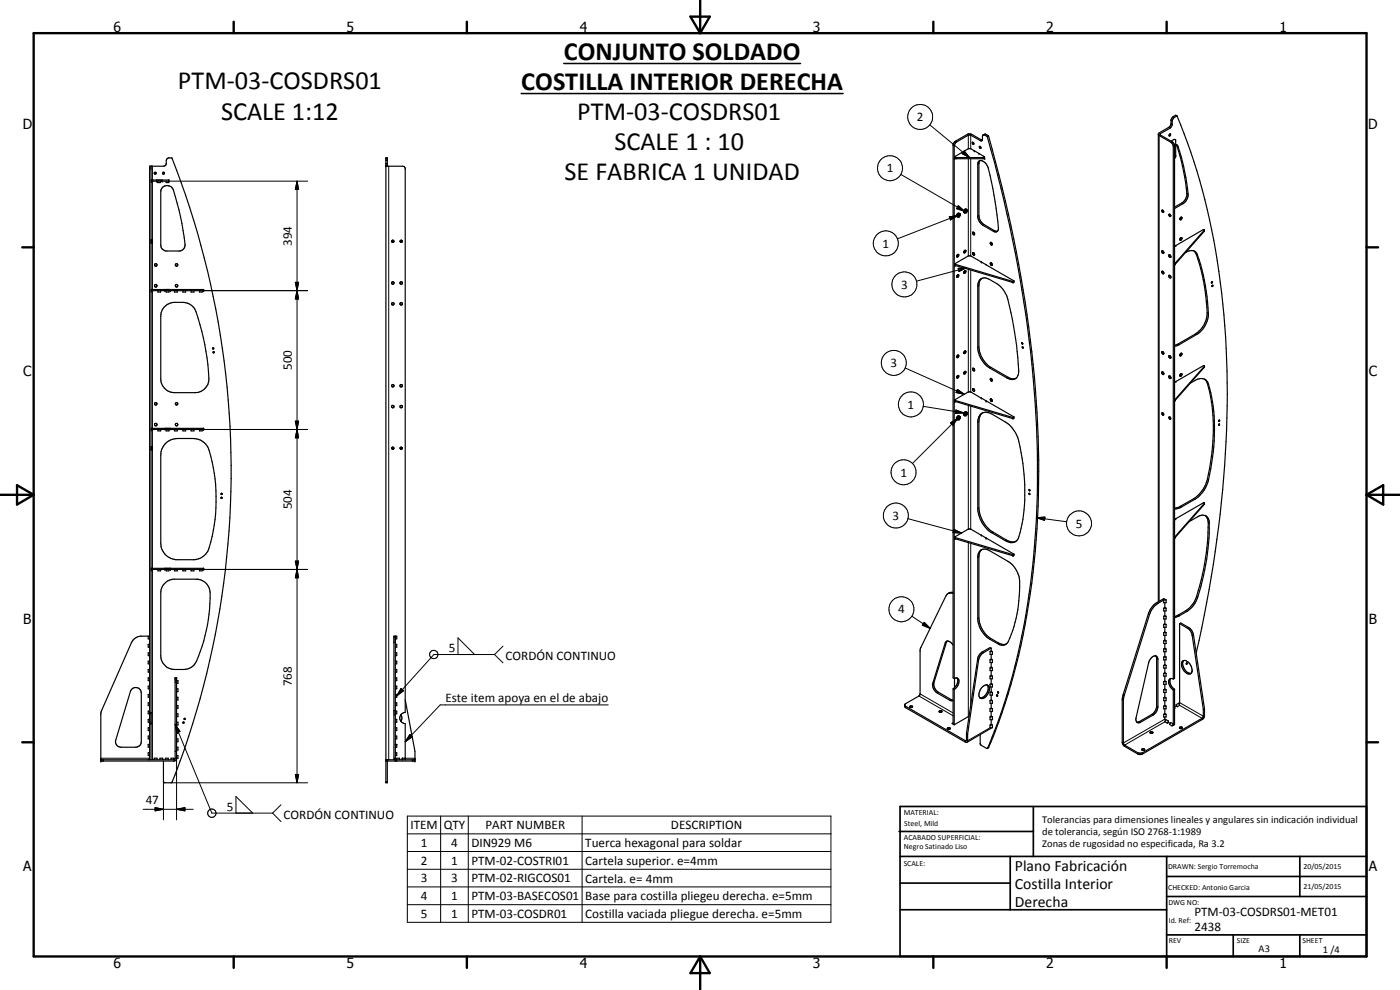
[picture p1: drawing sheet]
<svg xmlns="http://www.w3.org/2000/svg" width="420mm" height="297mm" viewBox="0 0 420 297" stroke-linecap="round" stroke-linejoin="round" font-family="sans-serif">
<g fill="none" stroke="#000" stroke-width=".35">
<path d="M352.8 34.6l-1 .6-.4 .8a2.26 2.26 0 0 1-.3 2l-3.5 2.2v140.4M352.8 34.6h.1M352.9 34.6l.3 .2M353.1 34.8l-.8 .5-.4 .5-.2 1.8-.3 .6-3.3 2.1 3.8 2.4 .6 1v159.8l-.4 .3M353.2 34.8h-.1M353.2 34.8h.1M353.3 34.8a202.5 202.5 0 0 1 14.7 69.7 342.1 342.1 0 0 1-9 91.5M45.3 49.9v178.1M45.3 54h5.4v.4h-5.4M45.8 54.4l-.5 .4M46.3 51.8a.31 .31 0 0 1 .5-.1 .31 .31 0 0 1 0 .5 .31 .31 0 0 1-.5-.1zM47.3 54.4v.4h.9v-.4"/>
<path d="M48.7 56.3a1.98 1.98 0 0 1 3.3 .6 72.9 72.9 0 0 1 3.5 17l-.6 1-.9 .4h-4.3a1.85 1.85 0 0 1-1.5-1.8v-16zM48.8 51.8l.5-.1v.4l-.4 .1zM49.9 54.4v.4h.8v-.4M115.8 49.9h5l.4 .1 .4 .5v163.3l-.5 .1-.8 .5M116.2 49.9v-2.5h-.4v187.5h.4v-6.6M286.6 47.1l.2 .2h8.3l.2-.2M286.6 47.3l-.2 .1 .4 .2M286.8 47.6l-.4 .2M291.8 42.8l.4 .1v.4l-.3-.1zM292.4 45.2v.1M292.4 45.2l2.9 1.7v.6M292.4 45.3l-1-.6h-.9l-3.9 2.2v.6"/>
<path d="M293.8 46.1h.1M293.9 44h.3l.1 .5-.2-.1zM294.1 48.2l-.7 .8v16.2a3.6 3.6 0 0 0 1.6 2.4l3.4 1.9 .6 .1 .3-.2M294.1 48.2a2.78 2.78 0 0 1 2.5 2.3 107.4 107.4 0 0 1 3 18.3l-.3 .6M294.1 48.2l-.3 .9v15.6a3.3 3.3 0 0 0 1.5 2.7l3.1 1.8 1 .2M294.8 42.1l-3.3-1.8-.9-.1-3.9 2.2-.7 1v160l.4 .2M294.8 42.1l-.5 .1-3.4-1.7-3.8 2.1-.6 .6-.1 .6v159.8M295.1 40.5l.7-.2 .8 .4a378.4 378.4 0 0 1 15.1 97.3 222.5 222.5 0 0 1-11.9 78.6l-3.1 7.7-.4 .3M295.2 47.5l-8.4 .1M295.3 47.5h-.1M295.3 47.5h.1M295.3 47.3l.2 .1"/>
<path d="M295.5 47.4v.4l-.3-.2M295.5 47.4l-.2 .1M296.3 41l-.9-.5h-.4l-.2 1.6M296.3 41.1a372.4 372.4 0 0 1 15.1 104 215.7 215.7 0 0 1-12 71.7l-3.1 7.7M296.3 41v.1M296.6 40.8h.1M347.6 40.3l.3 .4 3.7 2.1 .5 1v160M351.2 40.2h.1M351.4 42.3l1-.5 .4 .2v5.1l-.2 .1M352.8 47.1l-.3 .5M352.8 43.4l.4 .1a50.2 50.2 0 0 1 3.4 15.3l-.3 .9-.8 1-3 1.9M352.8 46.7l-.3 .2"/>
<path d="M353 43.4a55.7 55.7 0 0 1 3.1 15.5l-.3 .9-.7 .8-2.6 1.5M45.3 72.1l.5-.2v1h-.5M45.3 72.3v.6M45.3 72.1h.5M45.8 72.7h-.5M52.9 79.1l.4 .2a.38 .38 0 0 1-.3 .6 .38 .38 0 0 1-.3-.6zM117.7 72.3l.3-.1 .1 .3h-.4zM118.1 72.5l-.1 .1M120.3 72.2l.3 .3h-.4zM286.5 79.5h.1M286.5 79.6l17.5 5.2M286.5 79.3l17.5 5.2 .3-.2"/>
<path d="M287.1 64.6h.1M287.1 64.4v.6l.3 .2M287.1 64.4l.3 .2M287.2 76.5l.5-.1v.4l-.4 .3-.2-.1zM287.4 76.4l-.3 .4M287.4 64.6v.6M287.5 64l-.4 .4M287.5 64h.3M287.5 64l.3 .1M287.7 64.6l.3-.1-.2 .4zM287.7 64h.1M287.8 64l.4 .2"/>
<path d="M287.8 64.1l.4 .1M287.8 64.1l-.4 .5M288.2 64.2v.5l-.4 .5h-.4M289.2 63.2v.6l.3 .1M289.2 63.2l.3 .2M289.3 75.6l.2-.5h.3l-.1 .7-.4 .1M289.3 75.6v.2M289.3 75.8v.1M289.5 63.4v.5M289.5 75.1l-.2 .5M289.6 62.7l.7 .3M289.6 62.7l-.4 .5"/>
<path d="M289.6 62.7l.3 .2M289.8 63.3h.3l-.2 .4zM289.9 62.9l.4 .1M289.9 62.9l-.4 .5M290.3 63v.5l-.4 .5-.4-.1M291.9 75.9a.48 .48 0 0 1 .5 .1 .48 .48 0 0 1 0 .6l-.4-.2zM291.9 69.7h.4l.1 .7a.53 .53 0 0 1-.5-.7zM292.2 69.7l.3 .5M292.2 75.9l.3 .4M294.5 78.6l9.7 5.6v.5l-.2 .1M294.5 78.6h.1M294.5 78.6l-3.3-1.8h-.5l-4.1 2.3-.1 .8 .3-.2"/>
<path d="M297.2 72.8a.4 .4 0 0 1 .5 .2 .4 .4 0 0 1-.2 .5zM297.3 78.9h.2l.3 .6a.43 .43 0 0 1-.6-.1 .43 .43 0 0 1 .1-.5zM297.5 78.9l.3 .5M297.5 72.8l.3 .5M349 75.3l.3 .5M349 63.1h-.3v.3l.4 .4 .1-.3M349 63.1l.2 .4M349.2 75.7h.1M350.8 64.3l.5 .3v.4l-.4-.2zM351.1 76.5h-.3a.5 .5 0 0 0 0 .5 .5 .5 0 0 0 .6 .2v-.2M351.1 76.5l.3 .5M351.2 64.3l.1 .3"/>
<path d="M352.8 79.2l-.3 .5M352.8 73.7h.1M352.8 73.7l8.3-4.8h.4v.4l-9 10.1M352.9 73.7l-.4 .2M354.2 65.3l.4-.1 .1 .2-.3 .6-.3-.2zM354.2 71.5l.5-.2v.2l-.5 .6zM354.4 65.2l-.3 .5M354.4 71.3l-.3 .5M355.8 75.8a2.17 2.17 0 0 1 3.6 .7 55.7 55.7 0 0 1 3.1 18.9 7.6 7.6 0 0 1-3.4 5l-5.2 3-1.4 .5M358.3 75.3l.3 .2a50.1 50.1 0 0 1 3.6 19.7 8.1 8.1 0 0 1-3.4 5l-6.3 3.4M361.5 69l-9 10.1M45.3 86.9h15.8v.3h-15.8"/>
<path d="M45.8 87.2l-.5 .4M47.4 87.2v.4h.8v-.4M49.3 92.1l.7-.6 1.4-.7 3.5-.1a4.2 4.2 0 0 1 3.9 2.9 65.4 65.4 0 0 1 3.8 20.8 4.1 4.1 0 0 1-4.1 3.4h-6.1a4.2 4.2 0 0 1-4.2-4.1v-18.8l.3-1.5zM49.9 87.2v.4h.8v-.4M52.4 87.2v.4h.8v-.4M54.9 87.2v.4h.8v-.4M57.4 87.2v.4h.8v-.4M59.9 87.2v.4h.8v-.4M287.1 83l.3-.5h.3v.3l-.5 .4M287.1 83l.1 .2M287.2 83.2h.1M287.4 82.5l-.3 .5"/>
<path d="M289.5 81.3l-.2 .4M289.5 81.2h.3a.53 .53 0 0 1 0 .5 .53 .53 0 0 1-.5 .3v-.3zM294.1 83.9l.8-.5a2.33 2.33 0 0 1 2.1 .5l2.1 1.2a7.7 7.7 0 0 1 3.4 4.7 87.3 87.3 0 0 1 3.1 22.6 2.07 2.07 0 0 1-3.4 1l-5.2-3a8 8 0 0 1-3.6-5.7v-19.2zM294.7 83.5l-.6 .7-.3 1.5v18.4a7.9 7.9 0 0 0 3.5 6.1l5.6 3.2 1 .3 1-.2M303.7 84.7l.3 .1M348.7 81.4h.2a.45 .45 0 0 1 .3 .3 .45 .45 0 0 1-.1 .5l-.4-.4zM349 81.4l.3 .5M350.8 82.6l.5 .2 .1 .4a.42 .42 0 0 1-.6 0 .42 .42 0 0 1 0-.6zM351.1 82.7l.3 .4M363.7 84.9l-.1 .1M363.8 84.5v.3l-.3 .1zM363.8 85.7l.2-.1-.2 .4z"/>
<path d="M63.8 104.4h.2l.2 .2h-.4zM64 105.6l.3-.1v.3l-.3 .1zM287.1 107.1l.3-.5h.3l-.1 .5-.4 .2M287.1 107.1l.1 .2M287.2 107.3h.1M287.2 113.4v.1M287.2 112.9l.5-.2v.4l-.4 .4-.2-.2zM287.4 106.6l-.3 .5M287.4 112.7l-.3 .5M289.5 111.5l-.2 .5M289.5 105.4l-.2 .4M289.5 111.5l.2-.1a.38 .38 0 0 1 .1 .6 .38 .38 0 0 1-.5 .1v-.2"/>
<path d="M289.5 105.3l.3 .1v.3l-.3 .4-.2-.3M289.5 111.5l-.2 .4M289.5 105.3l-.2 .5M291.9 116.6l.4 .2 .1 .6-.4-.2zM292.2 110.5l.3 .5M292.2 116.7l.3 .4M292.3 110.5h-.4v.5l.4 .3 .2-.3M292.3 110.5l.2 .5M294.5 119.4v.1M297.3 113.6a.42 .42 0 0 1 .4 .2 .42 .42 0 0 1-.2 .5l-.2-.3zM297.5 119.7l.3 .5M297.5 113.6l.3 .5"/>
<path d="M306.7 102.8l.2 .5zM306.8 104.1l.2 .1v.2zM348.7 111.6l.1-.1a.53 .53 0 0 1 .4 .9l-.5-.4zM348.8 105.5l.4 .3v.4a.48 .48 0 0 1-.5-.2 .48 .48 0 0 1 .1-.5zM349 111.6l.3 .5M349 105.5l.3 .5M350.8 106.7a.51 .51 0 0 0 .6 .7v-.2M350.8 112.9a.38 .38 0 0 0 0 .5 .38 .38 0 0 0 .6-.1M350.8 106.7h.1M350.8 106.7h.3M350.8 112.8v.1M350.8 112.8h.3"/>
<path d="M351.1 106.7l.3 .5M351.1 112.8l.3 .5M351.1 112.9l.3 .4M352.8 114.5h.1M352.8 114.5l8.3-4.8h.4v.5l-9 10.1M352.9 114.5l-.4 .2M354.2 106.2l.4-.2 .1 .2-.5 .6zM354.2 112.3l.3-.2a.41 .41 0 0 1 .2 .5 .41 .41 0 0 1-.6 .2zM354.4 112.1l-.3 .5M354.4 106l-.3 .5M357.3 114.9l1.3-.7a2.45 2.45 0 0 1 4.1 1.1 57 57 0 0 1-.5 30.2 9 9 0 0 1-3.6 4.3l-4.4 2.5-1.7 .4M361.3 109.7h.1"/>
<path d="M361.5 113.7l.4 .5a42.6 42.6 0 0 1 2.1 18 46.9 46.9 0 0 1-2.4 13.6 9.8 9.8 0 0 1-3.3 3.8l-4.4 2.5-1.4 .4M361.5 109.9l-9 10M45.3 134.2l.5-.2v1h-.5M45.3 128.5h15.8v.4h-15.8M45.3 134.4l.1 .6M45.3 134.8h.1M45.3 134.2h.5M45.4 134.7h.4M45.8 128.9l-.5 .4M47.4 128.9v.4h.8v-.4M49.5 128.9h.1M49.5 133.2a5 5 0 0 1 3.7-1.6h4.8a5 5 0 0 1 4.8 3.6 51.3 51.3 0 0 1-.4 30.2 5.3 5.3 0 0 1-3.9 2.5h-5.8a5 5 0 0 1-4.5-5v-26.3l.3-1.6z"/>
<path d="M49.9 128.9v.4h.8v-.4M51.2 128.9h.1M52.4 128.9v.4h.8v-.4M54.9 128.9v.4h.8v-.4M57.4 128.9v.4h.8v-.4M59.9 128.9v.4h.8v-.4M117.7 134.4l.3-.1v.4zM120.1 134.3l.2-.1a.34 .34 0 0 1 .4 .3 .34 .34 0 0 1-.4 .3 .34 .34 0 0 1-.2-.5zM120.3 134.3l.3 .1-.1 .3-.3-.2zM286.5 120.3v.1M286.5 120.4l17.5 5.2M286.5 120.1l17.5 5.2 .3-.2"/>
<path d="M286.8 120.5l-.3 .2 .1-.8 3.9-2.3h.9l12.8 7.5 .1 .4-.3 .1M287.1 125.4h.1M287.1 125.3v.5l.3 .2M287.1 125.3l.3 .2M287.4 125.5v.5M287.5 124.8h.2M287.5 124.8l-.4 .5M287.5 124.8l.3 .2M287.7 125.4l.3-.1-.2 .4zM287.7 124.8h.1M287.7 124.8l.5 .2M287.8 125h.4"/>
<path d="M287.8 125l-.4 .5M288.2 125v.5l-.4 .5h-.4M289.2 124v.6l.3 .2M289.2 124l.3 .2M289.5 124.2v.6M289.6 123.6l.7 .2M289.6 123.6l-.4 .4M289.6 123.6l.3 .1M289.8 124.2l.3-.1-.2 .4zM289.9 123.7l.4 .1M289.9 123.7l-.4 .5M290.3 123.8v.5l-.4 .5h-.4"/>
<path d="M294.2 124.4a2.74 2.74 0 0 1 3.5-.2l4 2.4a10 10 0 0 1 4.4 7.6 54.2 54.2 0 0 1-.3 26.9 2.49 2.49 0 0 1-4.1 1.1l-4-2.3a9.4 9.4 0 0 1-4.3-6.8v-26.9zM294.9 123.9a3.4 3.4 0 0 0-1.1 2.6v25.9a9.4 9.4 0 0 0 4.3 7.3l4.7 2.7 1.1 .2 1-.2M303.7 125.5l.3 .1M348.7 123.9a.35 .35 0 0 1 .5 .2 .35 .35 0 0 1-.3 .4zM349 124l.1 .1M351.2 125.2l.1 .2M351.3 125.4l-.3-.3a.37 .37 0 0 0-.1 .4 .37 .37 0 0 0 .4 .3M351.3 125.4v.3M351.3 125.7v.1M352.8 120.1l-.3 .4M365.8 127.3h.2l-.2 .3zM66.3 149.3l.3-.1v.3h-.3z"/>
<path d="M308.8 146.9h.2v.4zM308.9 148l.2 .4zM352.5 155.8l8.6-4.9h.4v.4l-9 10.1M356.9 156.5l2.5-1.4a2.09 2.09 0 0 1 2.3-.4 2.09 2.09 0 0 1 1.2 1.9 68.6 68.6 0 0 1-4 23.9l-1.2 1.7a10.8 10.8 0 0 1-3.8 2.6l-1.4 .5M361.5 151l-9 10.1M361.7 154.7l.5 .5 .3 .9a70.3 70.3 0 0 1-3.4 22.8 7.6 7.6 0 0 1-3.2 4.3l-3.4 1.8M45.3 170.5h15.8v.4h-15.8M45.8 170.9l-.5 .4M47.4 170.9v.4h.8v-.4M49.3 175.2l1.1-1 1.5-.4h7.5a4.2 4.2 0 0 1 3.7 4.1 48.5 48.5 0 0 1-4.6 21.3 4.2 4.2 0 0 1-3.4 1.7h-2.7a4.2 4.2 0 0 1-4.2-4.2v-18.8l.3-1.5zM49.9 170.9v.4h.8v-.4M52.4 170.9v.4h.8v-.4"/>
<path d="M54.9 170.9v.4h.8v-.4M57.4 170.9v.4h.8v-.4M59.9 170.9v.4h.8v-.4M284.5 178.1l-.6 .6-7.7 16.1-.1 13.5-.3 .5-4.1 2.4-.2 .7 .3 .4 18 10.5h.3l.3-.4v-2.2M286 178.1l-.9-.2-.6 .2M286 177.7h-.6l-.9 .4M286.5 161.5h.1M286.5 161.6l17.5 5.2M286.5 161.2l17.5 5.2 .3-.1M294.5 160.6l9.8 5.6v.4l-.3 .2M294.5 160.6l-3.1-1.8-.5-.1-4.3 2.4-.1 .8 .3-.2M294.6 164.9l1.3-.1 .7 .2 5.9 3.4a7.9 7.9 0 0 1 3.5 7.5 36.9 36.9 0 0 1-3.8 17.1l-.2 .3"/>
<path d="M294.6 164.9l-.7 .6-.5 1.3v19.3a8 8 0 0 0 3.6 5.7l2.3 1.3a2.27 2.27 0 0 0 2.7 .2M294.7 164.9l-.7 1-.2 1.1v18.4a7.8 7.8 0 0 0 3.5 6.2l3.1 1.6 .7 .2 .9-.1M303.7 166.6l.3 .2M349.6 179.8l-.4-.2-2 1.2a5.9 5.9 0 0 0-2.6 3.4l-7.7 25-.1 13.6 .2 .5 .5 .6 3.9 2.3 1.3 .1 18.2-10.5 .6-.9v-2.3M349.6 179.8l-2.1 1.2a5.9 5.9 0 0 0-2.5 3.4l-7.7 24.7-.1 14.1 4.2 2.6 1.3 .1 18.2-10.5 .2-.5v-2M349.6 179.8l.4 .2M349.6 179.8l-.4 .2M352.8 161.2l-.3 .4M44.5 190.9v.8h.4M44.9 190.9h-2.8a3.4 3.4 0 0 0-2.7 1.9l-9.1 21v14.5h22.1l.3-.2 .3-.3v-24.4h-.4v24.1l-.5 .5M44.9 193.3h-.4v.9h.4M44.9 198.4h-.4v.8h.4"/>
<path d="M44.9 195.9h-.4v.8h.4M118.6 193.3h.5v.9h-.5M118.6 191.7h.5v-.8h-.9l.1 37.1M118.6 190.9v36.7l.5 .4M118.6 195.9h.5v.8h-.5M118.6 198.4h.5v.8h-.5M284.3 192.4l-4 12.5a2.92 2.92 0 0 0 1.3 2.8l3.8 2.2 .6 .2M286 193.5a1.42 1.42 0 0 0-2.2-.8l-3.9 12.3a2.86 2.86 0 0 0 1.4 2.9l3.7 2.2 1 .1M297.1 195.5h.7M297.1 195.5v.8h.7v-.8M297.1 198v.8h.7v-.8M297.1 198h.7"/>
<path d="M297.5 194.5l-2.9 1.7-.8 1.5-3.4 22.5M297.5 194.5l-.4-.2-2.3 1.3-1.3 1.5-3.4 22.9M297.5 194.5v.8M297.5 196.3v1.4M297.5 198.8v1.4M297.5 195.3l.3 .2M297.5 195.3l-.4 .2M297.5 197.7l.3 .3M297.5 197.7l-.4 .3M345.7 197.2a.97 .97 0 0 1 1.1-.4 .97 .97 0 0 1 .7 1v14.3a3.2 3.2 0 0 1-1.4 2.4l-3.8 2.2a.96 .96 0 0 1-1.2-.1 .96 .96 0 0 1-.2-1.2l3.8-16.5zM346.9 196.8l.2 .6v14.8a3.6 3.6 0 0 1-1.4 2.1l-3.7 2.2-.8 .2M349.2 180v.8h.8v-.8"/>
<path d="M349.2 182.5v.8h.8v-.8M349.2 184.9v.8h.8v-.8M349.2 187.4v.8h.8v-.8M349.2 189.8v.8h.8v-.8M349.2 192.3v.8h.8v-.8M349.2 194.7v.8h.8v-.8M349.2 197.1v.9h.8v-.9M349.2 199.6v.8h.8v-.8M349.2 197.1h.8M349.2 192.3h.8M349.2 187.4h.8M349.2 182.5h.8"/>
<path d="M349.2 180h.8M349.2 184.9h.8M349.2 189.8h.8M349.2 194.7h.8M349.2 199.6h.8M349.6 180.8v1.5M349.6 183.3v1.4M349.6 185.7v1.5M349.6 188.2v1.4M349.6 190.6v1.5M349.6 193.1v1.4M349.6 195.5v1.5"/>
<path d="M349.6 198v1.4M349.6 197l.4 .1M349.6 197l-.4 .1M349.6 192.1l.4 .2M349.6 192.1l-.4 .2M349.6 187.2l.4 .2M349.6 187.2l-.4 .2M349.6 182.3l.4 .2M349.6 182.3l-.4 .2M349.6 184.7l.4 .2M349.6 184.7l-.4 .2M349.6 189.6l.4 .2"/>
<path d="M349.6 189.6l-.4 .2M349.6 194.5l.4 .2M349.6 194.5l-.4 .2M349.6 199.4l.4 .2M349.6 199.4l-.4 .2M354 187.1v23.8l-.1 .4M354 187.1l.4-.2 2.4 1.4a3.3 3.3 0 0 1 1.4 2.1l3.3 22.2M354 187.1l2.6 1.5 .7 .8 .4 .9 3.4 22.6M354.8 198.4a1.66 1.66 0 0 1 2.5 1.1 1.68 1.68 0 0 1-.2 2.7 2.91 2.91 0 0 1-2.3-3.8zM355.2 198.2a2.8 2.8 0 0 0 2.3 3.8M356.1 199l.2-.1-.2 .4zM356.2 198.9h.1"/>
<path d="M39.4 206.9a1.68 1.68 0 0 1 1.9-.5 1.68 1.68 0 0 1 1.1 1.5v14.6a1.65 1.65 0 0 1-1.7 1.7h-4.4a1.67 1.67 0 0 1-1.6-2.2zM44.9 215.9h-.4v.8h.4M44.9 203.4h-.4v.8h.4M44.9 213.8h.4M44.9 218.4h-.4v.8h.4M44.9 217.1h.4M44.9 213.4h-.4v.8h.4M44.9 208.4h-.4v.8h.4M44.9 200.9h-.4v.8h.4M44.9 205.9h-.4v.8h.4M44.9 210.9h-.4v.8h.4M53 219.2h.4v.8h-.4"/>
<path d="M53 216.7h.4v.9h-.4M53 206.7h.4v.8h-.4M53 214.2h.4v.8h-.4M53 209.2h.4v.8h-.4M53 204.2h.4v.8h-.4M53 211.7h.4v.8h-.4M54.9 216.7h.3v.3l-.3-.1zM55.3 215.5l.3 .1-.2 .3zM118.6 215.9h.5v.8h-.5M118.6 203.4h.5v.8h-.5M118.6 218.4h.5v.8h-.5M118.6 200.9h.5v.8h-.5"/>
<path d="M118.6 205.9h.5v.8h-.5M118.6 208.4h.5v.8h-.5M118.6 210.9h.5v.8h-.5M118.6 213.4h.5v.8h-.5M120.3 216.5l.8 .5 .5 .1v10.9M120.3 214.4l-.3 .9 .3 1.2M120.3 214.4l.3 .9-.3 1.2M121.6 210l2.9 15.4v2.9h-8.7M271.5 211.6l18.3 10.7 .3-.3v-2M273 212l.4-.2 .5 .2a.47 .47 0 0 1-.4 .3 .47 .47 0 0 1-.5-.3zM273.2 212.3h.5M281.9 213.4l.7-.1a.38 .38 0 0 1-.3 .4 .38 .38 0 0 1-.4-.3z"/>
<path d="M282 213.7h.6M284.3 218.5a.43 .43 0 0 1 .5-.2 .43 .43 0 0 1 .3 .4l-.5 .1zM284.5 218.8h.5M286 206.7l.4 .2M286 206.7v10.6l.4 .2M286 216.9l-.3 .1 .3 .2M286.4 203.6a1 1 0 0 1 1.3 .1 1 1 0 0 1 0 1.3l-.6 1.2-.7 .7M286.4 206.9v10.6M286.5 203.6v2.7M287.2 203.4a2.53 2.53 0 0 1-1.2 3.3M290.8 215l-4.4 2.5M294.5 206.4a1.43 1.43 0 0 1 2.1-.7 2.73 2.73 0 0 1-2.3 3.8 2.18 2.18 0 0 1 .2-3.1z"/>
<path d="M296.3 205.5a2.86 2.86 0 0 1-2.2 3.9M297.1 207.8h.7M297.1 202.9h.7M297.1 205.3h.7M297.1 210.2h.7M297.1 215.1h.7M297.1 217.6v.8h.7v-.8M297.1 200.4v.8h.7v-.8M297.1 202.9v.8h.7v-.8M297.1 205.3v.8h.7v-.8M297.1 207.8v.8h.7v-.8M297.1 210.2v.8h.7v-.8"/>
<path d="M297.1 212.6v.9h.7v-.9M297.1 215.1v.8h.7v-.8M297.1 200.4h.7M297.1 217.6h.7M297.1 212.6h.7M297.5 218.4l-7.3 4.3M297.5 201.2v1.4M297.5 203.7v1.4M297.5 206.1v1.5M297.5 208.6v1.4M297.5 211v1.5M297.5 213.5v1.4"/>
<path d="M297.5 215.9v1.4M297.5 200.2l.3 .2M297.5 200.2l-.4 .2M297.5 205.1l.3 .2M297.5 205.1l-.4 .2M297.5 210l.3 .2M297.5 210l-.4 .2M297.5 214.9l.3 .2M297.5 214.9l-.4 .2M297.5 217.3l.3 .3M297.5 217.3l-.4 .3M297.5 212.5l.3 .1"/>
<path d="M297.5 212.5l-.4 .1M297.5 207.6l.3 .2M297.5 207.6l-.4 .2M297.5 202.6l.3 .3M297.5 202.6l-.4 .3M299.1 208.6l.1-.1 .2 .3zM299.4 207.6l.3 .1v.2zM345.3 220l-.2-.1a.4 .4 0 0 1 .5-.4 .4 .4 0 0 1 .3 .5M345.3 220h.6M349.2 202.1v.8h.8v-.8M349.2 204.5v.9h.8v-.9M349.2 207v.8h.8v-.8"/>
<path d="M349.2 209.4v.8h.8v-.8M349.2 211.9v.8h.8v-.8M349.2 214.3v.8h.8v-.8M349.2 211.9h.8M349.2 207h.8M349.2 202.1h.8M349.2 204.5h.8M349.2 209.4h.8M349.2 214.3h.8M349.6 215.1l.2 1.1M349.6 200.4v1.4M349.6 202.9v1.4"/>
<path d="M349.6 205.4v1.4M349.6 207.8v1.4M349.6 210.2v1.5M349.6 212.7v1.4M349.6 211.7l.4 .2M349.6 211.7l-.4 .2M349.6 206.8l.4 .2M349.6 206.8l-.4 .2M349.6 201.8l.4 .3M349.6 201.8l-.4 .3M349.6 204.3l.4 .2M349.6 204.3l-.4 .2"/>
<path d="M349.6 209.2l.4 .2M349.6 209.2l-.4 .2M349.6 214.1l.4 .2M349.6 214.1l-.4 .2M350.7 216.8l.5 .3M350.7 216.4l-.4 .6M350.7 216.8l-.4 .2M350.7 216.4v.4M350.7 216.4l-.7-.5-.4 .7 .7 .4M351.3 203.6a2.56 2.56 0 0 0 1.2 3.2M351.4 216.8l.7 .4-.4 .6-.7-.4zM352.1 203.8l-.4-.2a1.11 1.11 0 0 0-1 .7 1.11 1.11 0 0 0 .2 1.2l.3 .6 .9 .9"/>
<path d="M352.1 207v10.6M352.1 217.6l-.4 .2M352.5 206.8l-.4 .2M352.5 206.8v10.6l-.4 .2M352.5 212.2v.3M353 211.8l-.5 .3M353 211.4l.3 .6M353 211.4v.4M353 211.8l.3 .2M353 211.4l.7-.4 .3 .6-.7 .4M354 218.2l.6-.1 .3 .3-.7 .2-.2-.1zM354.1 218.6h.6"/>
<path d="M357.7 201.3v.4M361.5 212.6l-.4 .3M30.3 228h21.8M44.9 228v-178.1l4.4-.1 .5-.4 .4-1.8 .3-.2h1a254.1 254.1 0 0 1 0 187.4l-2.1 .1-.3-.2v-6.4M44.9 223.4h-.4v.8h.4M44.9 220.9h-.4v.8h.4M44.9 225.8h-.4v.9h.4M44.9 227.5l-.4 .5M46.3 228v-.5h.8v.5M48 228v-.5h.8v.5M49.6 228v-.5h.9v.5M51.3 228v-.5h.8v.5"/>
<path d="M52.6 225.4h.4M53 224.2h.4v.8h-.4M53 221.7h.4v.8h-.4M53 226.7h.4v.8h-.4M115.8 228h2.5M118.3 228l.5 .3M118.6 223.4h.5v.8h-.5M118.6 220.9h.5v.8h-.5M118.6 225.8h.5v.9h-.5M119.1 228h5.4M119.1 228v-.5h.8v.5M120.7 228v-.5h.9v.5"/>
<path d="M290.1 220l.3 .2M294.2 220.4v2.8l.1 .3 1.9 1.1M296.2 224.6h.1M296.3 224.5l-.1 .1M342.7 224.7h.7a.36 .36 0 0 1-.3 .5 .36 .36 0 0 1-.4-.5zM342.8 225.1h.6"/>
<circle cx="351.1" cy="40.5" r=".3"/>
<circle cx="46.8" cy="79.5" r=".4"/>
<circle cx="117.9" cy="72.4" r=".35"/>
<circle cx="120.4" cy="72.4" r=".32"/>
<circle cx="348.9" cy="75.6" r=".38"/>
<circle cx="46.7" cy="85.7" r=".39"/>
<circle cx="53" cy="85.8" r=".38"/>
<circle cx="117.9" cy="91.2" r=".38"/>
<circle cx="117.9" cy="84.9" r=".38"/>
<circle cx="120.4" cy="91.1" r=".38"/>
<circle cx="120.4" cy="84.9" r=".39"/>
<circle cx="117.9" cy="115.7" r=".37"/>
<circle cx="120.4" cy="115.7" r=".37"/>
<circle cx="46.7" cy="127.4" r=".38"/>
<circle cx="46.7" cy="121.2" r=".38"/>
<circle cx="53" cy="121.2" r=".37"/>
<circle cx="53" cy="127.4" r=".38"/>
<circle cx="117.9" cy="134.5" r=".34"/>
<circle cx="117.9" cy="122" r=".38"/>
<circle cx="120.4" cy="122" r=".38"/>
<circle cx="297.4" cy="120" r=".35"/>
<circle cx="365.9" cy="126.3" r=".19"/>
<circle cx="66.5" cy="148.2" r=".2"/>
</g>
<g fill="none" stroke="#000" stroke-width=".3">
<path d="M279 37.5l12 9.8M350.7 38.2l.4 .3M351.4 36.2l.4 .2M351.4 37l.4 .2M352.1 35l.4 .2M352.8 34.6l.3 .2M44.9 50.7h.4M45.8 49.9v4.1M45.8 54.4v17.5M45.9 54v.4M50.6 54v.4h41.7M89.1 54.4l.5 2.5h-1z"/>
<path d="M89.1 54.4v180.5M115.8 48.2h.4M115.8 49h.4M116.7 49.9v178.1M270.3 52.3l19.2 11.1M286 43.6l.4 .2M286.7 42.4l.4 .2M287 47.3v.3M289.4 45.3l1.6 2-2.3-1.2zM290.6 40.6v4M290.6 47.6v29.2M291.3 40.6v4"/>
<path d="M291.3 47.6v29.2M293.8 49.1l-.4 .2M294.5 42l-.3 .2M295 47.3v.3M295.9 40.3l-.3 .3M296.6 40.7l-.4 .2M296.7 40.9l-.4 .2M347.9 40.7v139.7M348.3 40.1v.4M351.8 42.5l-.4 .2M352.5 43.7l-.4 .3M353.2 43.8l.4 .2"/>
<path d="M356.2 58l.4 .2M45.8 72.9v14M118.1 72.4l-.3-.2-.2 .2 .2 .2M120.6 72.4l-.3-.2-.2 .2 .2 .2M284.9 65.1l2.5-.5-2.1 1.4zM286.6 79.3v.3M287.4 64.6l-18.1 7.1M287.6 61.7l1.9 1.7-2.4-.8zM293.8 64.7l-.4 .2M295.3 67.4l-.3 .2M298.4 69.2l-.3 .2M352.6 79v.4"/>
<path d="M354.7 60.9l.3 .2M359 76.3l.4 .2M361.5 69v.3M45.5 86.9v.3M45.8 87.2v41.3M61 86.9v.3h31.3M88.6 84.7h1l-.5 2.5zM89.1 87.2l.5 2.5h-1zM287.6 80.5l2.5-.2-2.3 1.1zM290.1 80.3l-15.1 4.1M290.6 80.8v36.8M291.3 81v36.6"/>
<path d="M293.8 85.7l-.4 .2M304 84.5v.3M362.3 93.9l.4 .1M271.6 110.4l17.8 7.9M287.3 116.8l2.1 1.5-2.5-.5zM293.8 104.1l-.4 .2M297.3 110.2l-.3 .2M302.5 113.2l-.3 .2M352.6 119.9v.3M353.6 103.2l.3 .2M358.8 100.2l.3 .2M361.5 109.9v.3"/>
<path d="M362.4 115.1l.3 .2M45.5 128.5v.4M45.8 128.9v5.1M45.8 135v35.5M61 128.5v.4h31.3M88.6 126.4h1l-.5 2.5zM89.1 128.9l.5 2.5h-1zM118.1 134.5l-.1-.3-.2 .1-.2 .2 .2 .2M120.6 134.5l-.1-.3-.2 .1-.2 .2 .2 .2M277.1 121.9l12.2 2M285.3 126.9l2.1-1.4-1.4 2.1zM286.6 120.1v.3"/>
<path d="M286.9 123l2.4 .9-2.6 .1zM287.4 125.5l-13.6 13.6M290.6 121.7v37.1M291.3 121.8v37M293.8 126.5l-.4 .2M304 125.3v.3M272.4 155.6l16.2 4.3M286.3 158.8l2.3 1.1-2.6-.1zM293.8 152.4l-.4 .2M298.1 159.7l-.4 .2M311.1 155.3l2.5-.1-.1 .9zM311.1 155.3l9 1.2"/>
<path d="M354.3 151.9l.3 .2M358.3 149.6l.3 .2M361.5 151v.3M362.4 143.7l.3 .2M362.6 156.8l.3 .2M45.5 170.5v.4M45.8 170.9v57.1M61 170.5v.4h31.3M88.6 168.4h1l-.5 2.5zM89.1 170.9l.5 2.5h-1zM286.6 161.3v.3M290.6 162.8v52.2"/>
<path d="M291.3 163v48.5M293.8 167l-.4 .3M302.1 162.1l-.4 .1M304 166.4v.4M352.6 161v.3M359.1 178.9l.4 .2M118.2 192.8h.4M137.4 196.4v-5l5 5M148.4 196.4h-18.2l-11.1 12.4M148.4 196.4l2.5 2.5M150.9 193.9l-2.5 2.5M273.6 184.9l5.6 3.7"/>
<path d="M277.4 186.7l1.8 1.9-2.4-1zM284 192.7l-.3 .2M293.4 197.8l.3 .2M293.8 185.4l-.4 .2M294.8 195.6l.3 .3M297.3 191.6l-.3 .2M299.7 192.9l-.4 .2M344.6 184.2l.4 .2M347.1 197.6l.4 .2M347.2 180.8l.3 .2M353.6 184.6l.3 .2M355.9 183.2l.4 .2"/>
<path d="M356.8 188.3l-.4 .2M358.2 190.4l-.4 .2M52.6 217.3l1.4 2.2-.9 .3zM52.6 204.7h.4M52.6 217.3l11 26.7h18.2M118.2 213.1h.4M118.2 214.5h.4M120.3 206.6l.8 .7-2 1.5zM182.5 211.5h-50.4l-10.5 11M271.8 211.9v.4M275.8 208.8l10.2 6M276.1 208.2l9.9 5.7"/>
<path d="M280.3 204.9l-.4 .1M281.6 207.7l-.3 .2M285.4 209.9l-.4 .2M297.1 218.4l-6.7 3.8-.3-.2-.4 .2v.5M298.7 219.3l-.3 .2M336.8 209.9l.3 .2M337 208.5l.4 .2M342 216.5l.3 .2M345.7 214.3l.4 .2M347.1 211.9l.4 .2M349.6 216.6l-12.1 7v.3M349.6 215.8l-12.5 7.1-.3-.1"/>
<path d="M354 211.6l6.8 3.9v.4M354 210.8l7.1 4.1 .4-.2M30.3 227.5h14.6M31.1 228v.3M49.1 234.5v11.5M51.3 234.9h41M52.1 228v.3M52.6 227.5h.4v18.5M88.6 232.4h1l-.5 2.5zM115.8 234.5h.4M116.3 228v.3M118.2 227.5h.4"/>
<path d="M118.6 223.4h.5M119.1 228v.3M120.7 227.5v.5M121.6 227.5h2.9M123 220.4l.7 .7-2.1 1.4zM123.7 228v.3M296.7 224.3l-.3 .2M341.4 225.8v.4M342.9 225.8v.4M43 242.8h15M46.6 242.3l2.5 .5-2.5 .5zM53 242.8l2.5-.5v1z"/>
<path d="M70.8 244v-5l5 5M81.8 244l2.5 2.5M84.3 241.5l-2.5 2.5M122.2 244.9h127.2v31.8h-127.2zM122.2 250.2h127.2M122.2 255.5h127.2M132.2 244.9v31.8M140.5 244.9v31.8M174.7 244.9v31.8M122.2 260.8h127.2M122.2 266.1h127.2M122.2 271.4h127.2"/>
<circle cx="276.1" cy="35.1" r="3.8"/>
<circle cx="267.1" cy="50.5" r="3.8"/>
<circle cx="265.9" cy="73" r="3.7"/>
<circle cx="271.4" cy="85.3" r="3.8"/>
<circle cx="268.3" cy="108.9" r="3.8"/>
<circle cx="273.4" cy="121.3" r="3.7"/>
<circle cx="268.9" cy="154.7" r="3.8"/>
<circle cx="271.2" cy="141.7" r="3.7"/>
<circle cx="323.8" cy="157.1" r="3.8"/>
<circle cx="130.2" cy="196.4" r="1.25"/>
<circle cx="270.5" cy="182.8" r="3.8"/>
<circle cx="63.6" cy="244" r="1.25"/>
</g>
<g fill="#000">
<circle cx="47" cy="54.4" r=".18"/>
<circle cx="47" cy="54" r=".18"/>
<circle cx="48.7" cy="54.4" r=".18"/>
<circle cx="48.7" cy="54" r=".18"/>
<circle cx="115.8" cy="47.4" r=".18"/>
<circle cx="116.2" cy="47.4" r=".18"/>
<circle cx="292.4" cy="45.3" r=".18"/>
<circle cx="293.8" cy="46.1" r=".18"/>
<circle cx="294.5" cy="78.6" r=".18"/>
<circle cx="352.9" cy="73.7" r=".18"/>
<circle cx="49.5" cy="87.2" r=".18"/>
<circle cx="49.5" cy="86.9" r=".18"/>
<circle cx="51.2" cy="87.2" r=".18"/>
<circle cx="51.2" cy="86.9" r=".18"/>
<circle cx="61.1" cy="87.2" r=".18"/>
<circle cx="61.1" cy="86.9" r=".18"/>
<circle cx="294.5" cy="119.4" r=".18"/>
<circle cx="352.9" cy="114.5" r=".18"/>
<circle cx="49.5" cy="128.5" r=".18"/>
<circle cx="51.2" cy="128.5" r=".18"/>
<circle cx="61.1" cy="128.5" r=".18"/>
<circle cx="61.1" cy="128.9" r=".18"/>
<circle cx="295.9" cy="120.3" r=".18"/>
<circle cx="352.8" cy="155.7" r=".18"/>
<circle cx="49.5" cy="170.9" r=".18"/>
<circle cx="49.5" cy="170.5" r=".18"/>
<circle cx="51.2" cy="170.5" r=".18"/>
<circle cx="51.2" cy="170.9" r=".18"/>
<circle cx="61.1" cy="170.9" r=".18"/>
<circle cx="61.1" cy="170.5" r=".18"/>
<circle cx="294.5" cy="160.6" r=".18"/>
<circle cx="295.9" cy="161.4" r=".18"/>
<circle cx="118.2" cy="190.9" r=".18"/>
<circle cx="118.6" cy="190.9" r=".18"/>
<circle cx="44.9" cy="217.1" r=".18"/>
<circle cx="44.9" cy="213.8" r=".18"/>
<circle cx="45.3" cy="213.8" r=".18"/>
<circle cx="45.3" cy="217.1" r=".18"/>
<circle cx="52.6" cy="203.4" r=".18"/>
<circle cx="53" cy="203.4" r=".18"/>
<circle cx="30.3" cy="228.3" r=".18"/>
<circle cx="30.3" cy="228" r=".18"/>
<circle cx="124.5" cy="228.3" r=".18"/>
<circle cx="124.5" cy="228" r=".18"/>
</g>
<path d="M169.2 19h71M156.4 28.1h96.6" fill="none" stroke="#000" stroke-width=".46"/>
<g fill="none" stroke="#000" stroke-width=".71">
<path d="M10.1 9.9h400v277.1h-400zM70.1 6.5v3.4M140.1 6.5v3.4M207.2 5h5.8l-2.9 4.9zM210.1 0v9.9M280.1 6.5v3.4M350.1 6.5v3.4M6.7 74.2h3.4M410.1 74.2h3.5M.1 148.5h10M5.1 145.6l5 2.9-5 2.9zM410.1 148.5h10"/>
<path d="M410.1 148.5l5-2.9v5.8zM6.7 222.7h3.4M410.1 222.7h3.5M70.1 287v3.4M140.1 287v3.4M210.1 287v10M210.1 287l2.9 5h-5.8zM280.1 287v3.4M350.1 287v3.4"/>
</g>
<g fill="none" stroke="#000" stroke-width=".51">
<path d="M269.8 249.5h40.3M270.1 242h140v45h-140zM270.1 257h140M303.2 257v16M310.1 242v15M350.1 257v30M390.1 257v12M270.1 265h33.1M270.1 273h80M350.1 269h60M350.1 263h60M350.1 280.5h60"/>
<path d="M370.1 280.5v6.5M390.1 280.5v6.5"/>
</g>
<g fill="#000">
<path d="M89.1 54.4l.5 2.5h-1zM289.4 45.3l1.6 2-2.3-1.2zM284.9 65.1l2.5-.5-2.1 1.4zM287.6 61.7l1.9 1.7-2.4-.8zM88.6 84.7h1l-.5 2.5zM89.1 87.2l.5 2.5h-1zM287.6 80.5l2.5-.2-2.3 1.1zM287.3 116.8l2.1 1.5-2.5-.5zM88.6 126.4h1l-.5 2.5zM89.1 128.9l.5 2.5h-1zM285.3 126.9l2.1-1.4-1.4 2.1zM286.9 123l2.4 .9-2.6 .1z"/>
<path d="M286.3 158.8l2.3 1.1-2.6-.1zM311.1 155.3l2.5-.1-.1 .9zM88.6 168.4h1l-.5 2.5zM89.1 170.9l.5 2.5h-1zM277.4 186.7l1.8 1.9-2.4-1zM52.6 217.3l1.4 2.2-.9 .3zM120.3 206.6l.8 .7-2 1.5zM88.6 232.4h1l-.5 2.5zM123 220.4l.7 .7-2.1 1.4zM46.6 242.3l2.5 .5-2.5 .5zM53 242.8l2.5-.5v1z"/>
</g>
<g font-size="7.9">
<text x="169.2" y="17.9">CONJUNTO SOLDADO</text>
<text x="53.4" y="26.8">PTM-03-COSDRS01</text>
<text x="156.5" y="27">COSTILLA INTERIOR DERECHA</text>
<text x="66.3" y="35.9">SCALE 1:12</text>
<text x="173.3" y="35.9">PTM-03-COSDRS01</text>
<text x="184.4" y="44.9">SCALE 1 : 10</text>
<text x="169.4" y="53.9">SE FABRICA 1 UNIDAD</text>
</g>
<g font-size="4.7">
<text x="304.6" y="261.2">Plano Fabricación</text>
<text x="304.6" y="266.6">Costilla Interior</text>
<text x="304.6" y="272">Derecha</text>
</g>
<g font-size="4.2">
<text x="34" y="9.6">6</text>
<text x="104" y="9.6">5</text>
<text x="174" y="9.6">4</text>
<text x="244" y="9.6">3</text>
<text x="314" y="9.6">2</text>
<text x="384" y="9.6">1</text>
<text x="6.8" y="38.7">D</text>
<text x="410.6" y="38.7">D</text>
<text x="7" y="112.9">C</text>
<text x="410.8" y="112.9">C</text>
<text x="7" y="187.1">B</text>
<text x="410.8" y="187.1">B</text>
<text x="7" y="261.4">A</text>
<text x="410.8" y="261.4">A</text>
<text x="34" y="290.4">6</text>
<text x="104" y="290.4">5</text>
<text x="174" y="290.4">4</text>
<text x="244" y="290.4">3</text>
<text x="314" y="290.4">2</text>
<text x="384" y="290.4">1</text>
</g>
<g font-size="3.9">
<text x="275.2" y="36.4">2</text>
<text x="266.1" y="51.7">1</text>
<text x="87.6" y="73.8" transform="rotate(-90 87.6 73.8)">394</text>
<text x="264.9" y="74.3">1</text>
<text x="270.5" y="86.6">3</text>
<text x="87.6" y="111" transform="rotate(-90 87.6 111)">500</text>
<text x="267.2" y="110.2">3</text>
<text x="272.4" y="122.6">1</text>
<text x="270.2" y="143">1</text>
<text x="87.6" y="152.9" transform="rotate(-90 87.6 152.9)">504</text>
<text x="267.9" y="156">3</text>
<text x="322.8" y="158.3">5</text>
<text x="269.5" y="184.1">4</text>
<text x="134.7" y="195.6">5</text>
<text x="151.7" y="198">CORDÓN CONTINUO</text>
<text x="87.6" y="205.9" transform="rotate(-90 87.6 205.9)">768</text>
<text x="133.7" y="210.5">Este item apoya en el de abajo</text>
<text x="43.7" y="241.3">47</text>
<text x="68.1" y="243.2">5</text>
<text x="85.1" y="245.6">CORDÓN CONTINUO</text>
<text x="123.2" y="248.8">ITEM</text>
<text x="133.2" y="248.8">QTY</text>
<text x="145.7" y="248.8">PART NUMBER</text>
<text x="201.4" y="248.8">DESCRIPTION</text>
<text x="126.3" y="254.1">1</text>
<text x="135.4" y="254.1">4</text>
<text x="141.5" y="254.1">DIN929 M6</text>
<text x="175.6" y="254.2">Tuerca hexagonal para soldar</text>
<text x="126.3" y="259.4">2</text>
<text x="135.4" y="259.4">1</text>
<text x="141.5" y="259.4">PTM-02-COSTRI01</text>
<text x="175.6" y="259.5">Cartela superior. e=4mm</text>
<text x="126.3" y="264.7">3</text>
<text x="135.4" y="264.7">3</text>
<text x="141.5" y="264.7">PTM-02-RIGCOS01</text>
<text x="175.6" y="264.8">Cartela. e= 4mm</text>
<text x="126.3" y="270">4</text>
<text x="126.3" y="275.3">5</text>
<text x="135.4" y="270">1</text>
<text x="135.4" y="275.3">1</text>
<text x="141.5" y="270">PTM-03-BASECOS01</text>
<text x="141.5" y="275.4">PTM-03-COSDR01</text>
<text x="175.6" y="270.1">Base para costilla pliegeu derecha. e=5mm</text>
<text x="175.6" y="275.5">Costilla vaciada pliegue derecha. e=5mm</text>
<text x="358.5" y="275">PTM-03-COSDRS01-MET01</text>
<text x="358.5" y="279.4">2438</text>
</g>
<g font-size="3.1">
<text x="312.7" y="246.8">Tolerancias para dimensiones lineales y angulares sin indicación individual</text>
<text x="312.7" y="250.4">de tolerancia, según ISO 2768-1:1989</text>
<text x="312.7" y="254">Zonas de rugosidad no especificada, Ra 3.2</text>
<text x="377.7" y="285.6">A3</text>
<text x="397" y="285.9">1 /4</text>
</g>
<g font-size="2.4">
<text x="271.2" y="244.4">MATERIAL:</text>
<text x="271.3" y="252">ACABADO SUPERFICIAL:</text>
<text x="271.4" y="247.9">Steel, Mild</text>
<text x="271.3" y="254.6">Negro Satinado Liso</text>
<text x="271.2" y="259.7">SCALE:</text>
<text x="350.6" y="260.8">DRAWN: Sergio Torremocha</text>
<text x="391.2" y="260.6">20/05/2015</text>
<text x="350.6" y="267">CHECKED: Antonio Garcia</text>
<text x="391.2" y="266.7">21/05/2015</text>
<text x="350.6" y="271.4">DWG NO:</text>
<text x="350.8" y="276.9">Id. Ref:</text>
<text x="350.8" y="282.8">REV</text>
<text x="371.2" y="282.9">SIZE</text>
<text x="390.9" y="282.9">SHEET</text>
</g>
</svg>
